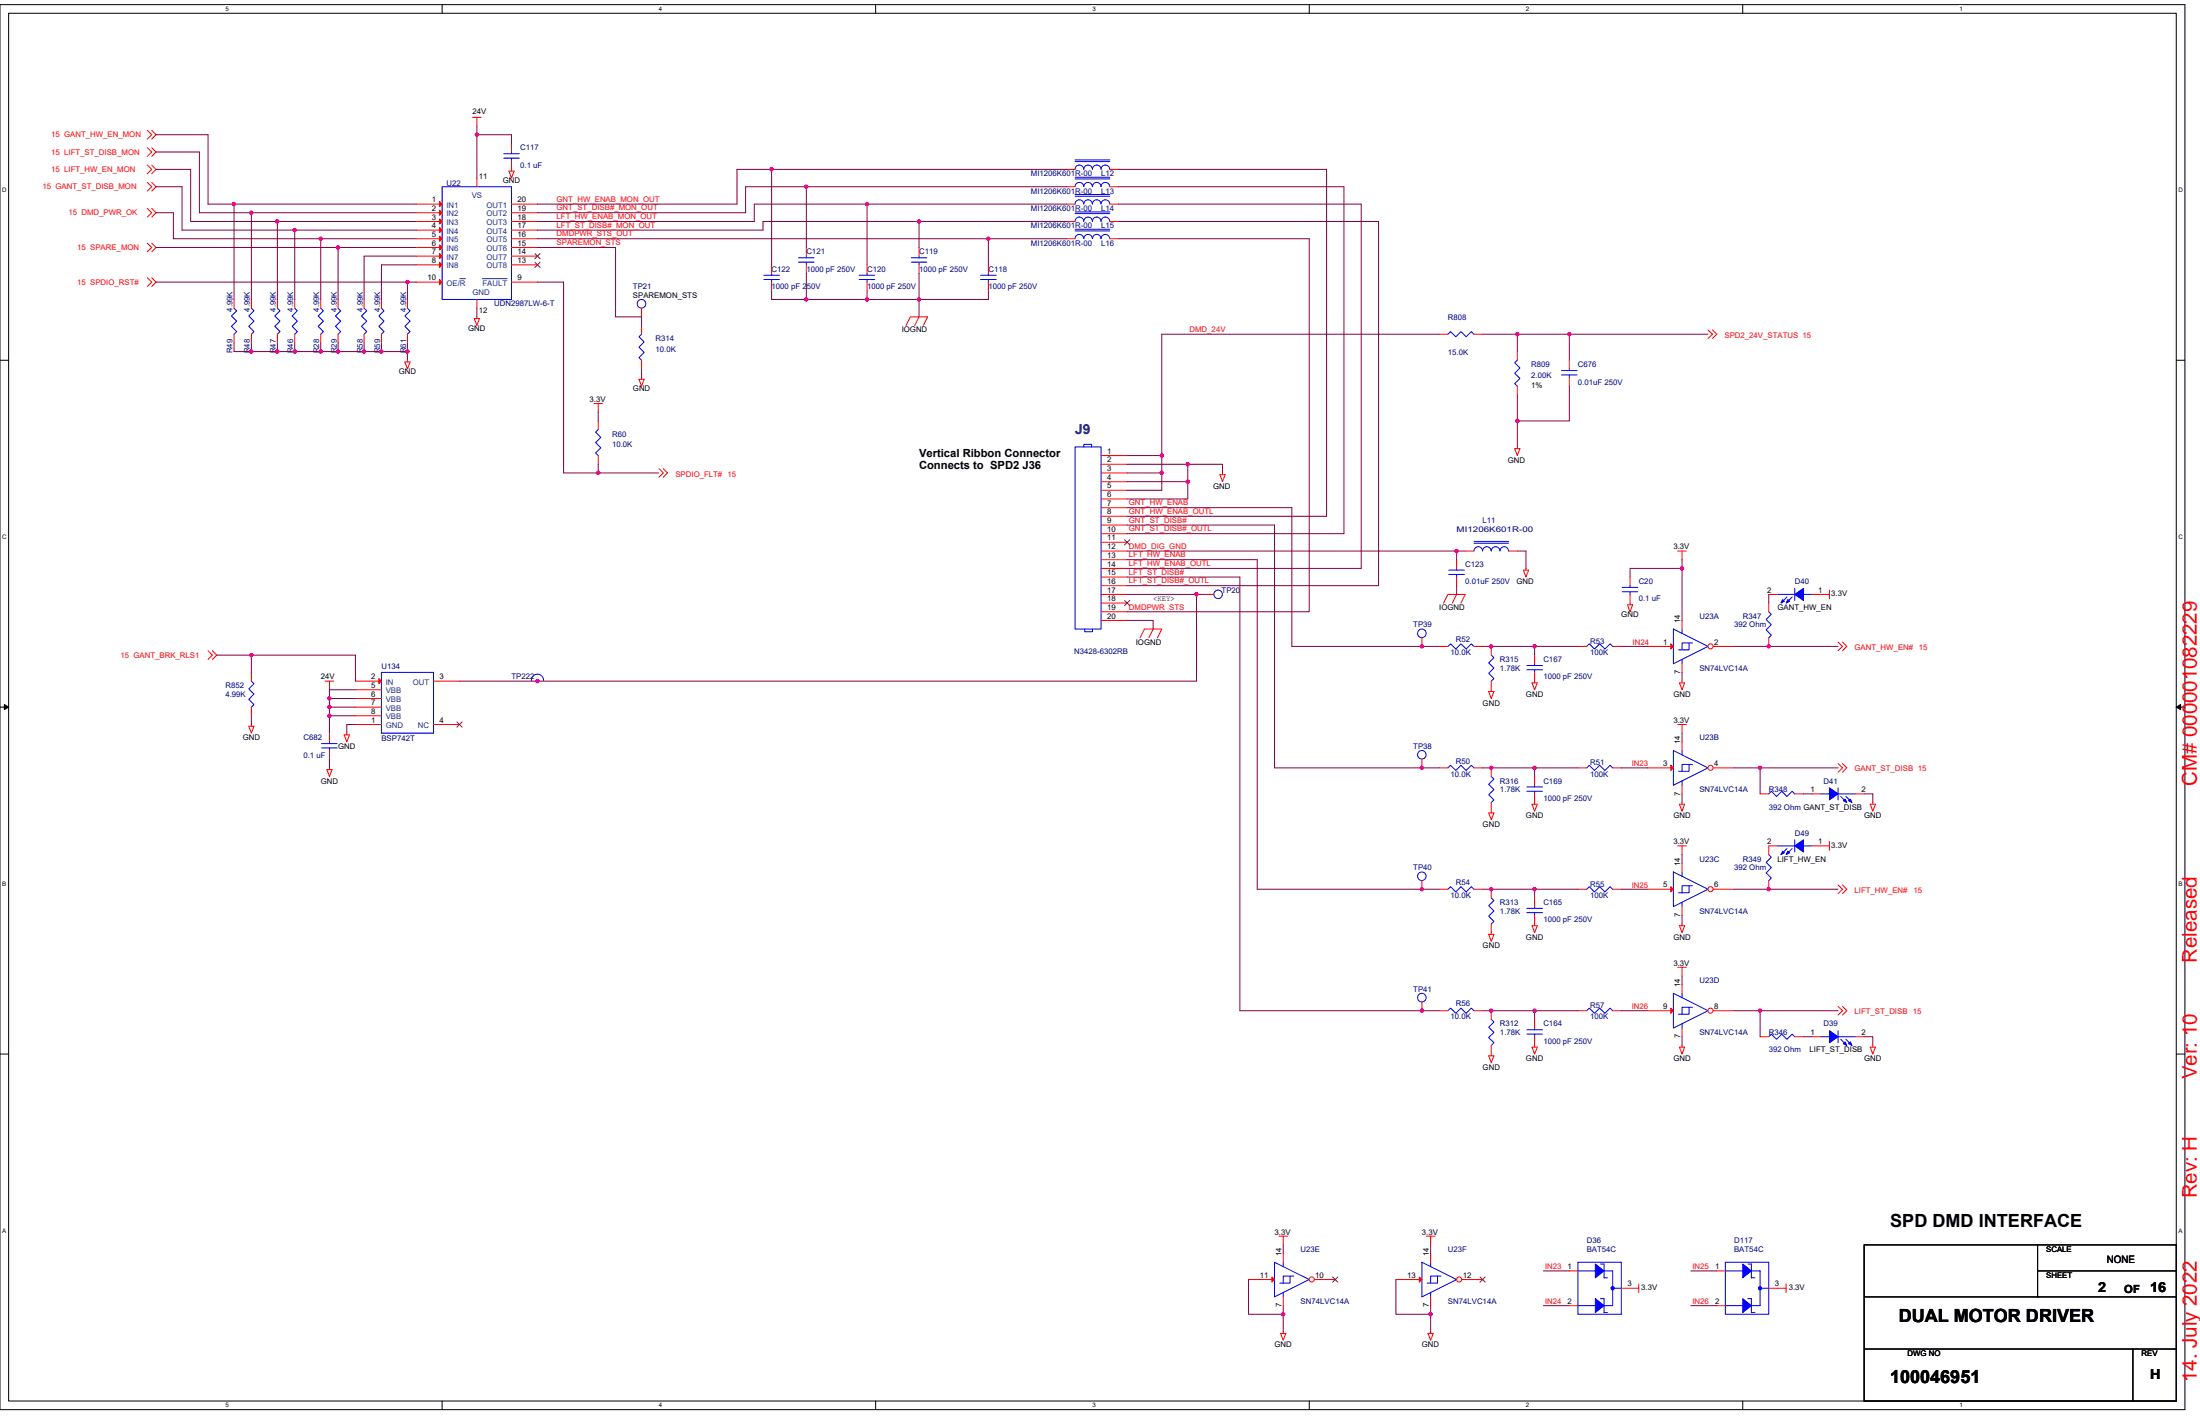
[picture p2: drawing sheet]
<svg xmlns="http://www.w3.org/2000/svg" width="432mm" height="279mm" viewBox="0 0 432 279" stroke-linecap="round" stroke-linejoin="round" font-family="sans-serif">
<path d="M0 .9h428.8v275.7h-428.8zM1.7 2.6h425.4v272.3h-425.4z" fill="none" stroke="#000" stroke-width=".2"/>
<g fill="#fff">
<path d="M44.2 1.1h.7v1.3h-.7z"/>
<path d="M44.2 275.1h.7v1.3h-.7z"/>
</g>
<path d="M86.8 .9v1.7M86.8 274.9v1.7" fill="none" stroke="#000" stroke-width=".2"/>
<g fill="#fff">
<path d="M129.3 1.1h.7v1.3h-.7z"/>
<path d="M129.3 275.1h.7v1.3h-.7z"/>
</g>
<path d="M171.9 .9v1.7M171.9 274.9v1.7" fill="none" stroke="#000" stroke-width=".2"/>
<g fill="#fff">
<path d="M214.4 1.1h.7v1.3h-.7z"/>
<path d="M214.4 275.1h.7v1.3h-.7z"/>
</g>
<path d="M257 .9v1.7M257 274.9v1.7" fill="none" stroke="#000" stroke-width=".2"/>
<g fill="#fff">
<path d="M299.5 1.1h.7v1.3h-.7z"/>
<path d="M299.5 275.1h.7v1.3h-.7z"/>
</g>
<path d="M342.1 .9v1.7M342.1 274.9v1.7" fill="none" stroke="#000" stroke-width=".2"/>
<g fill="#fff">
<path d="M384.6 1.1h.7v1.3h-.7z"/>
<path d="M384.6 275.1h.7v1.3h-.7z"/>
<path d="M.4 36.6h.9v1.4h-.9z"/>
<path d="M427.6 36.6h.8v1.4h-.8z"/>
<path d="M.4 104.7h.9v1.3h-.9z"/>
<path d="M427.6 104.7h.8v1.3h-.8z"/>
</g>
<path d="M0 70.7h1.7M427.1 70.7h1.7" fill="none" stroke="#000" stroke-width=".2"/>
<g fill="#fff">
<path d="M.4 172.8h.8v1.3h-.8z"/>
<path d="M427.6 172.8h.7v1.3h-.7z"/>
</g>
<path d="M0 138.7h1.7M427.1 138.7h1.7" fill="none" stroke="#000" stroke-width=".2"/>
<path d="M.8 138.2l.9 .5-.9 .5zM427.1 138.7l.9-.5v1z" fill="#000" stroke="#000" stroke-width=".2"/>
<g fill="#fff">
<path d="M.4 240.9h.8v1.3h-.8z"/>
<path d="M427.6 240.9h.7v1.3h-.7z"/>
</g>
<path d="M0 206.8h1.7M427.1 206.8h1.7M365.9 254.5h61.2M365.9 244.3h61.2v30.6h-61.2zM399.9 244.3v10.2M399.9 249.4h27.2M365.9 264.7h61.2M418.6 264.7v10.2" fill="none" stroke="#000" stroke-width=".2"/>
<g fill="none" stroke="#f00" stroke-width=".2">
<path d="M28.9 25.6l.9 .8-.9 .9M28.9 29l.9 .8-.9 .9M28.9 32.4l.9 .8-.9 .9M28.9 35.8l.9 .8-.9 .9M29.8 25.6l.8 .8-.8 .9M29.8 29l.8 .8-.8 .9M29.8 32.4l.8 .8-.8 .9M29.8 35.8l.8 .8-.8 .9M92.7 23h1.7M93.6 23v1.7M99.9 33.6h1l-.5 1.3zM100.4 33.2v.4"/>
<path d="M28.9 40.9l.9 .8-.9 .9M28.9 47.7l.9 .9-.9 .8M28.9 54.5l.9 .9-.9 .8M29.8 40.9l.8 .8-.8 .9M29.8 47.7l.8 .9-.8 .8M29.8 54.5l.8 .9-.8 .8M151.4 52v1.7M151.4 55.4v1.7M79.5 71h1l-.5 1.4zM80 70.7v.3M93.1 62.5h1l-.5 1.4zM93.6 62.2v.3"/>
<path d="M116.6 79.2h1.7M117.4 79.2v1.7M125.4 74.4h1l-.5 1.4zM125.9 74.1v.3M177.8 63.9l.9-1.7h3.4l-.9 1.7M180.4 62.2l-.9 1.7M335.2 64.7l.9 .9-.9 .8M336.1 64.7l.9 .9-.9 .8M129.3 91.9l.9 .9-.9 .8M130.2 91.9l.8 .9-.8 .8M239.4 93.1h1.1l-.6 1.4zM239.9 92.8v.3"/>
<path d="M297.3 88h1l-.5 1.4zM297.8 87.7v.3M283.3 118.3l.9-1.7h3.4l-.9 1.7M285.9 116.6l-.8 1.7M299 111.9h1l-.5 1.3zM299.5 111.5v.4M319.4 118.7h1l-.5 1.3zM319.9 118.3v.4M329.3 108.1h1.7M330.1 108.1v1.7M357.4 116.6h1.7M359.1 115.8v1.7"/>
<path d="M40.8 127.7l.9 .8-.9 .9M41.7 127.7l.8 .8-.8 .9M63.8 133.6h1.7M64.7 133.6v1.7M223.8 125.1l.8-1.7h3.4l-.8 1.7M226.3 123.4l-.8 1.7M292.2 135.7h1l-.5 1.4zM292.7 135.3v.4M300.7 134h1l-.5 1.3zM301.2 133.6v.4M329.6 134h1l-.5 1.3zM330.1 133.6v.4"/>
<path d="M360.8 126l.8 .8-.8 .9M361.6 126l.9 .8-.9 .9M48.8 142.5h1l-.5 1.3zM49.3 142.2v.3M64.2 151h1l-.5 1.4zM64.7 150.7v.3M67.5 144.2h1.1l-.5 1.4zM68.1 143.8v.4M292.2 159.5h1l-.5 1.4zM292.7 159.2v.3M300.7 157.8h1l-.5 1.4zM301.2 157.5v.3"/>
<path d="M329.3 142.2h1.7M329.6 157.8h1l-.5 1.4zM330.1 142.2v1.6M330.1 157.5v.3M360.8 149.8l.8 .9-.8 .8M361.6 149.8l.9 .9-.9 .8M367.1 157.8h1l-.5 1.4zM367.6 157.5v.3M323.3 174.5h5.1M329.3 166h1.7M330.1 166v1.7M357.4 166h1.7"/>
<path d="M359.1 165.1v1.7M360.8 173.6l.8 .9-.8 .8M361.6 173.6l.9 .9-.9 .8M292.2 183.3h1l-.5 1.4zM292.7 183v.3M300.7 181.6h1l-.5 1.4zM301.2 181.3v.3M329.3 189.8h1.7M329.6 181.6h1l-.5 1.4zM330.1 189.8v1.7M330.1 181.3v.3M360.8 197.5l.8 .8-.8 .9"/>
<path d="M361.6 197.5l.9 .8-.9 .9M292.2 207.2h1l-.5 1.3zM292.7 206.8v.4M300.7 205.5h1l-.5 1.3zM301.2 205.1v.4M329.6 205.5h1l-.5 1.3zM330.1 205.1v.4M367.1 205.5h1l-.5 1.3zM367.6 205.1v.4M251 242.5h1.7M251.9 242.5v1.8M279.9 242.5h1.7"/>
<path d="M280.8 242.5v1.8M319.9 252.8h1.7M321.6 251.9v1.7M348.9 252.8h1.7M350.6 251.9v1.7M251.4 261.6h1l-.5 1.4zM251.9 261.3v.3M280.3 261.6h1l-.5 1.4zM280.8 261.3v.3"/>
</g>
<path d="M149.9 54.8h3.1M149.9 54h3.1M151.4 53.7v.3M151.4 54.8v.6M328.4 171.1l6.8 3.4-6.8 3.4zM330.1 171.1v.8M330.1 177v.9M331.5 173.8v1.4h-2M332.2 173.8h-2.1v1.4" fill="none" stroke="#00f" stroke-width=".2"/>
<path d="M327.9 174l.5 .5-.5 .5z" fill="#f00" stroke="#f00" stroke-width=".2"/>
<circle cx="335.7" cy="174.5" r=".5" fill="#fff" stroke="#f00" stroke-width=".2"/>
<g fill="none" stroke="#f00" stroke-width=".2">
<path d="M180.4 48.6v1.6M180.4 52v1.7M125.9 70.7v1.7M125.9 63.9v1.7M125.9 60.5v1.7M308 70.7v1.7M308 74.1v1.7M117.4 89.4v1.7M117.4 82.6v1.7M347.2 116.6h1.7M355.7 116.6h1.7M69.8 133.6h5.1"/>
<path d="M69.8 135.3h5.1M69.8 137.1h5.1M69.8 138.7h5.1M85.1 133.6h5.1M69.8 142.2h5.1M69.8 140.4h5.1M85.1 142.2h5.1M323.3 150.7h5.1M282.5 174.5h1.7M289.3 174.5h1.7M301.2 176.2v1.7M301.2 179.6v1.7"/>
<path d="M330.1 177.9v1.7M330.1 169.4v1.7M336.3 174.5h4.1"/>
</g>
<g fill="none" stroke="#00f" stroke-width=".2">
<path d="M178.9 51.4h3M178.9 50.6h3M180.4 50.2v.4M180.4 51.4v.6M125.9 65.6l-.5 .5 1 1-1 1 1 1.1-1 1 .5 .5M306.5 73.6h3M306.5 72.7h3M308 72.4v.3M308 73.6v.5M117.4 84.3l-.5 .5 1 1-1 1 1 1.1-1 1 .5 .5M348.9 116.6h3.4M350.7 117.1l-1 1.1"/>
<path d="M351.7 117.1l-1 1.1M352.3 115.4v2.4M354 116.6h1.7M74.9 131.9h10.2v11.9h-10.2zM328.4 147.3l6.8 3.4-6.8 3.4zM330.1 147.3v.8M330.1 153.2v.9M331.5 150v1.3h-2M332.2 150h-2.1v1.3M284.2 174.5l.5-.5 1 1 1-1 1.1 1 1-1 .5 .5M299.7 179.1h3M299.7 178.2h3"/>
<path d="M301.2 177.9v.3M301.2 179.1v.5"/>
<circle cx="125.9" cy="59.6" r=".84"/>
</g>
<g fill="#00f" stroke="#00f" stroke-width=".2">
<path d="M352.3 116.6l1.7-1.2v2.4z"/>
<path d="M349.9 117.6l.3 .4-.7 .3z"/>
<path d="M350.9 117.6l.3 .4-.6 .3z"/>
</g>
<g fill="#f00" stroke="#f00" stroke-width=".2">
<path d="M74.4 133.1l.5 .5-.5 .6z"/>
<path d="M327.9 150.2l.5 .5-.5 .5z"/>
</g>
<path d="M89.7 141.6l1 1.1M90.7 141.6l-1 1.1" fill="none" stroke="#804000" stroke-width=".2"/>
<circle cx="335.7" cy="150.7" r=".5" fill="#fff" stroke="#f00" stroke-width=".2"/>
<g fill="none" stroke="#f00" stroke-width=".2">
<path d="M93.6 34.9v1.7M100.4 28.1v1.7M100.4 31.5v1.7M209.3 33.2h1.7M209.3 36.6h1.7M217.8 33.2h1.7M217.8 36.6h1.7M49.3 58.8v1.7M54.4 58.8v1.7M57.8 58.8v1.7M62.9 58.8v1.7M66.4 58.8v1.7"/>
<path d="M71.5 58.8v1.7M74.9 58.8v1.7M80 58.8v1.7M81.7 40h5.1M81.7 41.7h5.1M81.7 43.5h5.1M81.7 45.1h5.1M81.7 46.8h5.1M81.7 48.6h5.1M81.7 50.2h5.1M81.7 52h5.1M81.7 55.4h5.1"/>
<path d="M93.6 58.8v1.7M100.4 40h5.1M100.4 41.7h5.1M100.4 43.5h5.1M100.4 45.1h5.1M100.4 46.8h5.1M100.4 48.6h5.1M100.4 50.2h5.1M100.4 52h5.1M100.4 55.4h5.1M209.3 46.8h1.7M217.8 46.8h1.7"/>
<path d="M49.3 65.6v1.7M54.4 65.6v1.7M57.8 65.6v1.7M62.9 65.6v1.7M66.4 65.6v1.7M71.5 65.6v1.7M74.9 65.6v1.7M80 65.6v1.7M297.8 75.8v1.7M297.8 69v1.7M216.1 89.4h5.1M216.1 91.1h5.1"/>
<path d="M216.1 92.8h5.1M216.1 94.5h5.1M216.1 96.2h5.1M216.1 97.9h5.1M216.1 99.6h5.1M216.1 101.3h5.1M216.1 103h5.1M216.1 104.7h5.1M216.1 106.4h5.1M216.1 108.1h5.1M216.1 109.8h5.1M216.1 111.5h5.1"/>
<path d="M216.1 113.2h5.1M216.1 114.9h5.1M216.1 116.6h5.1M216.1 118.3h5.1M236.5 116.6h1.8M285.9 109.8v1.7M285.9 113.2v1.7M319.9 113.2v1.7M319.9 116.6v1.7M216.1 120h5.1M216.1 121.7h5.1M279.1 125.1v1.7"/>
<path d="M292.7 126.8v1.7M292.7 133.6v1.7M301.2 152.4v1.7M301.2 155.8v1.7M330.1 154.1v1.7M330.1 145.6v1.7M336.3 150.7h4.1M355.7 155.8h1.7M364.2 155.8h1.7M347.2 166h1.7M355.7 166h1.7M279.1 196.6v1.7"/>
<path d="M309.7 198.3h1.7M316.5 198.3h1.7M355.7 203.4h1.7M364.2 203.4h1.7M245 251.1h5.1"/>
</g>
<g fill="none" stroke="#00f" stroke-width=".2">
<path d="M86.8 36.6h13.6v22.2h-13.6zM98.9 31h3M98.9 30.2h3M100.4 29.8v.4M100.4 31v.5M211 36.6a.85 .85 0 0 1 .9-.8 .85 .85 0 0 1 .8 .8 .85 .85 0 0 1 .9-.8 .85 .85 0 0 1 .8 .8M211 31.7h6.8M211 35.1h6.8M211 31.4h6.8M211 34.8h6.8M214.4 33.2a.85 .85 0 0 0-.8-.8 .85 .85 0 0 0-.9 .8 .85 .85 0 0 0-.8-.8 .85 .85 0 0 0-.9 .8M214.4 36.6a.84 .84 0 0 1 .9-.8 .84 .84 0 0 1 .8 .8 .86 .86 0 0 1 .8-.8 .86 .86 0 0 1 .9 .8"/>
<path d="M217.8 33.2a.86 .86 0 0 0-.9-.8 .86 .86 0 0 0-.8 .8 .84 .84 0 0 0-.8-.8 .84 .84 0 0 0-.9 .8M211 45.3h6.8M211 45h6.8M214.4 46.8a.85 .85 0 0 0-.8-.8 .85 .85 0 0 0-.9 .8 .85 .85 0 0 0-.8-.8 .85 .85 0 0 0-.9 .8M217.8 46.8a.86 .86 0 0 0-.9-.8 .86 .86 0 0 0-.8 .8 .84 .84 0 0 0-.8-.8 .84 .84 0 0 0-.9 .8M49.3 60.5l.5 .5-1 1 1 1-1 1 1 1.1-.5 .5M54.4 60.5l.6 .5-1.1 1 1.1 1-1.1 1 1.1 1.1-.6 .5M57.8 60.5l.6 .5-1.1 1 1.1 1-1.1 1 1.1 1.1-.6 .5M62.9 60.5l.6 .5-1.1 1 1.1 1-1.1 1 1.1 1.1-.6 .5M66.4 60.5l.5 .5-1.1 1 1.1 1-1.1 1 1.1 1.1-.5 .5M71.5 60.5l.5 .5-1 1 1 1-1 1 1 1.1-.5 .5M74.9 60.5l.5 .5-1 1 1 1-1 1 1 1.1-.5 .5"/>
<path d="M80 60.5l.5 .5-1 1 1 1-1 1 1 1.1-.5 .5M297.8 70.7l-.5 .5 1 1-1 1 1 1.1-1 1 .5 .5M211 87.7h5.1v35.7h-5.1zM212.7 87.7v-.5h1.5v.5M284.4 112.7h3M284.4 111.9h3M285.9 111.5v.4M285.9 112.7v.5M318.4 116.1h3.1M318.4 115.3h3.1M319.9 114.9v.4M319.9 116.1v.5"/>
<path d="M212.9 123.4v.6h1.5v-.6M292.7 128.5l.5 .6-1 1 1 1-1 1 1 1-.5 .5M299.7 155.3h3M299.7 154.4h3M301.2 154.1v.3M301.2 155.3v.5M357.4 155.8h1.7M360.8 154.6v2.4M360.8 155.8h3.4M361.3 156.3l1 1M362.3 156.3l1 1M348.9 166h3.4"/>
<path d="M350.7 166.5l-1 1M351.7 166.5l-1 1M352.3 164.8v2.4M354 166h1.7M311.4 198.3l.5-.5 1 1 1.1-1 1 1 1-1 .5 .5M357.4 203.4h1.7M360.8 202.2v2.4M360.8 203.4h3.4M361.3 203.9l1 1.1M362.3 203.9l1 1.1M250.1 247.7l6.9 3.4-6.9 3.4zM251.9 247.7v.8"/>
<path d="M251.9 253.6v.9M253.2 250.4v1.4h-2M253.9 250.4h-2v1.4"/>
<circle cx="239.1" cy="116.6" r=".84"/>
<circle cx="279.1" cy="124.3" r=".84"/>
<circle cx="279.1" cy="195.7" r=".84"/>
</g>
<g fill="#f00" stroke="#f00" stroke-width=".2">
<path d="M86.3 39.5l.5 .5-.5 .6z"/>
<path d="M86.3 41.2l.5 .5-.5 .5z"/>
<path d="M86.3 42.9l.5 .6-.5 .5z"/>
<path d="M86.3 44.6l.5 .5-.5 .6z"/>
<path d="M86.3 46.3l.5 .5-.5 .5z"/>
<path d="M86.3 48l.5 .6-.5 .5z"/>
<path d="M86.3 49.7l.5 .5-.5 .6z"/>
<path d="M86.3 51.5l.5 .5-.5 .5z"/>
<path d="M86.3 54.8l.5 .6-.5 .5z"/>
<path d="M249.6 250.5l.5 .6-.5 .5z"/>
</g>
<path d="M105 49.7l1 1.1M105 51.5l1 1M106 49.7l-1 1.1M106 51.5l-1 1M220.7 105.9l1.1 1M220.7 117.8l1.1 1.1M221.7 105.9l-1 1M221.7 117.8l-1 1.1" fill="none" stroke="#804000" stroke-width=".2"/>
<path d="M90.3 54.7h1.1M94.7 54.7h4.8" fill="none" stroke="#004080" stroke-width=".2"/>
<g fill="#00f" stroke="#00f" stroke-width=".2">
<path d="M359.1 154.6l1.7 1.2-1.7 1.2z"/>
<path d="M363.2 156.8l.3 .7-.7-.4z"/>
<path d="M362.1 156.8l.4 .7-.7-.4z"/>
<path d="M352.3 166l1.7-1.2v2.4z"/>
<path d="M349.9 167l.3 .3-.7 .4z"/>
<path d="M350.9 167l.3 .3-.6 .4z"/>
<path d="M359.1 202.2l1.7 1.2-1.7 1.2z"/>
<path d="M363.2 204.4l.3 .7-.7-.3z"/>
<path d="M362.1 204.4l.4 .7-.7-.3z"/>
</g>
<circle cx="257.5" cy="251" r=".5" fill="#fff" stroke="#f00" stroke-width=".2"/>
<path d="M170.2 52v1.7M170.2 55.4v1.7M64.7 143.8v1.8M64.7 147.3v1.6M282.5 150.7h1.7M289.3 150.7h1.7M251.9 254.5v1.7M251.9 246v1.7M258 251.1h4.1M274 251.1h5.1" fill="none" stroke="#f00" stroke-width=".2"/>
<path d="M261.6 250.5l1 1.1M262.6 250.5l-1.1 1.1" fill="none" stroke="#804000" stroke-width=".2"/>
<g fill="none" stroke="#00f" stroke-width=".2">
<path d="M168.6 54.8h3.1M168.6 54h3.1M170.2 53.7v.3M170.2 54.8v.6M63.1 146.7h3.1M63.1 145.9h3.1M64.7 145.6v.3M64.7 146.7v.6M284.2 150.7l.5-.5 1 1 1-1 1.1 1 1-1 .5 .5M279.1 247.7l6.8 3.4-6.8 3.4zM280.8 247.7v.8M280.8 253.6v.9"/>
<path d="M282.2 250.4v1.4h-2.1M282.8 250.4h-2v1.4"/>
</g>
<path d="M278.6 250.5l.5 .6-.5 .5z" fill="#f00" stroke="#f00" stroke-width=".2"/>
<circle cx="286.4" cy="251" r=".5" fill="#fff" stroke="#f00" stroke-width=".2"/>
<path d="M309.7 126.8h1.7M316.5 126.8h1.7M323.3 126.8h5.1M279.1 172.8v1.7M280.8 254.5v1.7M280.8 246v1.7M286.9 251.1h4.1" fill="none" stroke="#f00" stroke-width=".2"/>
<path d="M290.5 250.5l1 1.1M291.5 250.5l-1 1.1" fill="none" stroke="#804000" stroke-width=".2"/>
<g fill="none" stroke="#00f" stroke-width=".2">
<path d="M311.4 126.8l.5-.5 1 1 1.1-1 1 1 1-1 .5 .5M328.4 123.4l6.8 3.4-6.8 3.4zM330.1 123.4v.9M330.1 129.4v.8M331.5 126.2v1.3h-2M332.2 126.2h-2.1v1.3"/>
<circle cx="279.1" cy="171.9" r=".84"/>
</g>
<path d="M327.9 126.3l.5 .5-.5 .5z" fill="#f00" stroke="#f00" stroke-width=".2"/>
<circle cx="335.7" cy="126.8" r=".5" fill="#fff" stroke="#f00" stroke-width=".2"/>
<g fill="none" stroke="#f00" stroke-width=".2">
<path d="M209.3 43.5h1.7M217.8 43.5h1.7M287.6 108.1h1.7M296.1 108.1h1.7M105.5 133.6h.1M301.2 128.5v1.7M301.2 131.9v1.7M330.1 130.2v1.7M330.1 121.7v1.7M336.3 126.8h4.1M345.5 155.8h1.7M352.3 155.8h1.7"/>
<path d="M292.7 174.5v1.7M309.7 174.5h1.7M316.5 174.5h1.7M347.2 166v1.7M347.2 172.8v1.7M282.5 198.3h1.7M289.3 198.3h1.7M292.7 198.3v1.7M292.7 181.3v1.7M323.3 198.3h5.1M292.7 205.1v1.7M301.2 200v1.7"/>
<path d="M301.2 203.4v1.7M345.5 203.4h1.7M352.3 203.4h1.7M337 249.4h1.6M337 256.2h1.6M347.2 252.8h1.7"/>
</g>
<g fill="none" stroke="#00f" stroke-width=".2">
<path d="M211 43.4a.85 .85 0 0 1 .9-.8 .85 .85 0 0 1 .8 .8 .85 .85 0 0 1 .9-.8 .85 .85 0 0 1 .8 .8M211 41.9h6.8M211 41.6h6.8M214.4 43.4a.84 .84 0 0 1 .9-.8 .84 .84 0 0 1 .8 .8 .86 .86 0 0 1 .8-.8 .86 .86 0 0 1 .9 .8M289.3 108.1a.84 .84 0 0 1 .8-.8 .84 .84 0 0 1 .9 .8M289.3 106.6h6.8M289.3 106.2h6.8M291 108.1a.84 .84 0 0 1 .8-.8 .84 .84 0 0 1 .9 .8 .86 .86 0 0 1 .8-.8 .86 .86 0 0 1 .9 .8 .85 .85 0 0 1 .8-.8 .85 .85 0 0 1 .9 .8M104.3 133.5a1.19 1.19 0 0 1 1.2-1.2 1.19 1.19 0 0 1 1.2 1.2M299.7 131.4h3M299.7 130.6h3M301.2 130.2v.4"/>
<path d="M301.2 131.4v.5M347.2 155.8l.5-.5 1 1 1-1 1 1 1-1 .6 .5M292.7 176.2l.5 .5-1 1 1 1-1 1.1 1 1-.5 .5M311.4 174.5l.5-.5 1 1 1.1-1 1 1 1-1 .5 .5M347.2 167.7l.5 .5-1.1 1 1.1 1-1.1 1.1 1.1 1-.5 .5M284.2 198.3l.5-.5 1 1 1-1 1.1 1 1-1 .5 .5M328.4 194.9l6.8 3.4-6.8 3.4zM330.1 194.9v.8M331.5 197.6v1.4h-2M332.2 197.6h-2.1v1.4M292.7 200l.5 .5-1 1 1 1.1-1 1 1 1-.5 .5M299.7 202.9h3"/>
<path d="M299.7 202.1h3M301.2 201.7v.4M301.2 202.9v.5M330.1 200.9v.8M347.2 203.4l.5-.5 1 1 1-1 1 1 1-1 .6 .5M338.6 256.2h3.5M338.6 249.4h3.5M338.6 247.7h8.6v10.2h-8.6zM343.1 248h.6v2.7h.7M343.1 254.8h.6v2.7h.7M343.7 249.4h1.8v6.8h-1.8M345.5 252.8h1.7"/>
</g>
<g fill="#00f" stroke="#00f" stroke-width=".2">
<path d="M342.1 248l1.6 1.4-1.6 1.3z"/>
<path d="M342.1 254.8l1.6 1.4-1.6 1.3z"/>
<circle cx="345.4" cy="252.8" r=".33"/>
</g>
<path d="M327.9 197.8l.5 .5-.5 .5z" fill="#f00" stroke="#f00" stroke-width=".2"/>
<circle cx="335.7" cy="198.3" r=".5" fill="#fff" stroke="#f00" stroke-width=".2"/>
<g fill="none" stroke="#f00" stroke-width=".2">
<path d="M45.9 58.8v1.7M158.3 48.6v1.6M158.3 52v1.7M194 52v1.7M194 55.4v1.7M209.3 40h1.7M217.8 40h1.7M45.9 65.6v1.7M282.5 65.6h1.7M289.3 65.6h1.7M347.2 118.3v1.7M49.3 138.7v1.7"/>
<path d="M49.3 131.9v1.7M282.5 126.8h1.7M289.3 126.8h1.7M347.2 125.1v1.7M279.1 148.9v1.8M292.7 150.7v1.7M292.7 157.5v1.7M309.7 150.7h1.7M316.5 150.7h1.7M330.1 193.2v1.7M336.3 198.3h4.1M330.1 201.7v1.7"/>
<path d="M308 249.4h1.7M308 256.2h1.7M318.2 252.8h1.7"/>
</g>
<g fill="none" stroke="#00f" stroke-width=".2">
<path d="M211 38.5h6.8M211 38.2h6.8M156.7 51.4h3.1M156.7 50.6h3.1M158.3 50.2v.4M158.3 51.4v.6M192.5 54.8h3M192.5 54h3M194 53.7v.3M194 54.8v.6M214.4 40a.85 .85 0 0 0-.8-.8 .85 .85 0 0 0-.9 .8 .85 .85 0 0 0-.8-.8 .85 .85 0 0 0-.9 .8M217.8 40a.86 .86 0 0 0-.9-.8 .86 .86 0 0 0-.8 .8 .84 .84 0 0 0-.8-.8 .84 .84 0 0 0-.9 .8"/>
<path d="M45.9 60.5l.6 .5-1.1 1 1.1 1-1.1 1 1.1 1.1-.6 .5M284.2 65.6l.5-.5 1 1 1-1 1.1 1 1-1 .5 .5M49.3 133.6l.5 .6-1 1 1 1-1 1 1 1-.5 .5M284.2 126.8l.5-.5 1 1 1-1 1.1 1 1-1 .5 .5M347.2 120l.5 .5-1.1 1.1 1.1 1-1.1 1 1.1 1-.5 .5M292.7 152.4l.5 .5-1 1 1 1-1 1 1 1.1-.5 .5M311.4 150.7l.5-.5 1 1 1.1-1 1 1 1-1 .5 .5M309.7 247.7h8.5v10.2h-8.5zM309.7 256.2h3.4M309.7 249.4h3.4M314.1 248h.7v2.7h.7M314.1 254.8h.7v2.7h.7"/>
<path d="M314.8 249.4h1.7v6.8h-1.7M316.5 252.8h1.7"/>
<circle cx="279.1" cy="148.1" r=".84"/>
</g>
<g fill="#00f" stroke="#00f" stroke-width=".2">
<path d="M313.1 248l1.7 1.4-1.7 1.3z"/>
<path d="M313.1 254.8l1.7 1.4-1.7 1.3z"/>
<circle cx="316.5" cy="252.8" r=".33"/>
</g>
<g fill="none" stroke="#800040" stroke-width=".2">
<path d="M30.6 26.4h10.2v13.6h5.1v18.8M30.6 36.6h5.1v8.5h22.1v13.7M30.6 29.8h8.5v11.9h10.2v17.1M30.6 33.2h6.8v10.3h17v15.3M93.6 26.4h6.8v1.7M93.6 26.4v8.5M93.6 24.7v1.7M151.4 33.2h-6.7v6.8h-39.2M151.4 33.2v18.8M151.4 33.2h57.9M158.3 36.6h-12v5.1h-40.8M158.3 36.6v12"/>
<path d="M158.3 36.6h51M219.5 36.6h44.3v68.1h-42.6M219.5 33.2h40.9v68.1h-39.2M30.6 55.4h49.4M30.6 41.7h3.4v5.1h28.9v12M30.6 48.6h35.8v10.2M45.9 40h35.8M49.3 41.7h32.4M54.4 43.5h27.3M57.8 45.1h23.9M62.9 46.8h18.8M66.4 48.6h15.3"/>
<path d="M80 55.4v3.4M80 55.4h1.7M81.7 50.2h-10.2v8.6M81.7 52h-6.8v6.8M105.5 55.4h5.1v37.4h6.8M105.5 48.6h15.3v13.6h5.1v1.7M105.5 46.8h88.5M151.4 57.1v1.7h6.9M158.3 58.8h11.9M158.3 53.7v5.1M170.2 40h-22.2v3.5h-42.5M170.2 57.1v1.7"/>
<path d="M170.2 40v12M170.2 58.8h10.2M170.2 40h39.1M180.4 43.5h-30.6v1.6h-44.3M180.4 53.7v5.1M180.4 58.8v3.4M180.4 43.5v5.1M180.4 43.5h28.9M194 57.1v1.7h-13.6M194 46.8v5.2M194 46.8h15.3M219.5 43.5h51.1v71.4h-49.4"/>
<path d="M219.5 40h47.7v71.5h-46M219.5 46.8h37.5v73.2h-35.8M45.9 67.3v1.7h3.4M49.3 67.3v1.7M49.3 69h5.1M54.4 69h3.4M54.4 67.3v1.7M57.8 67.3v1.7M57.8 69h5.1M62.9 67.3v1.7M62.9 69h3.5M66.4 67.3v1.7"/>
<path d="M66.4 69h5.1M71.5 67.3v1.7M71.5 69h3.4M74.9 67.3v1.7M80 69v1.7M80 67.3v1.7h-5.1M93.6 60.5v1.7M125.9 72.4v1.7M282.5 65.6h-54.5v23.8M291 65.6h6.8M297.8 65.6h10.2v5.1M297.8 65.6v3.4"/>
<path d="M308 75.8v6.8h-10.2v-5.1M308 65.6h27.2M117.4 92.8h11.9M117.4 80.9v1.7M117.4 91.1v1.7M221.2 99.6h32.4v27.2h28.9M221.2 92.8h6.8M221.2 89.4h6.8M221.2 94.5h11.9M221.2 91.1h11.9M228 89.4v3.4M228 92.8v3.4h-6.8"/>
<path d="M233.1 91.1h6.8v1.7M233.1 91.1v3.4M233.1 94.5v3.4h-11.9M297.8 82.6v5.1M221.2 108.1h64.7M221.2 109.8h25.6v64.7h35.7M221.2 113.2h22.2v85.1h39.1M221.2 116.6h13.6M221.2 103h28.9v47.7h32.4M234.8 116.6h1.7M234.8 116.6v17h-144.6M285.9 108.1h1.7"/>
<path d="M285.9 108.1v1.7M285.9 114.9v1.7M297.8 108.1h1.7v3.4M330.1 111.5v10.2M330.1 109.8v1.7M330.1 111.5h-10.2v1.7M347.2 116.6v1.7M42.5 128.5h6.8M49.3 131.9v-3.4h20.5v5.1M64.7 138.7h5.1M64.7 137.1h5.1M64.7 138.7v5.1"/>
<path d="M64.7 137.1v1.6M69.8 135.3h-5.1v1.8M221.2 121.7h5.1v1.7M291 126.8h10.2M301.2 126.8h8.5M301.2 126.8v1.7M318.2 126.8h5.1M330.1 131.9v1.7M340.4 126.8h20.4M49.3 140.4v1.8M64.7 140.4h5.1M64.7 148.9v1.8"/>
<path d="M69.8 142.2h-1.7v1.6M291 150.7h10.2M301.2 150.7h8.5M301.2 150.7v1.7M318.2 150.7h5.1M330.1 155.8v1.7M330.1 143.8v1.8M340.4 150.7h5.1v5.1M345.5 150.7h15.3M354 155.8h1.7M365.9 155.8h1.7v1.7M291 174.5h10.2"/>
<path d="M301.2 174.5h8.5M301.2 174.5v1.7M318.2 174.5h5.1M330.1 179.6v1.7M330.1 167.7v1.7M340.4 174.5h20.4M291 198.3h10.2M301.2 198.3h8.5M301.2 198.3v1.7M318.2 198.3h5.1M330.1 191.5v1.7M340.4 198.3h5.1v5.1"/>
<path d="M345.5 198.3h15.3M330.1 203.4v1.7M354 203.4h1.7M365.9 203.4h1.7v1.7M245 251.1v6.8h6.9v-1.7M251.9 257.9v3.4M251.9 244.3v1.7M274 251.1v6.8h6.8v-1.7M280.8 257.9v3.4M280.8 244.3v1.7M302.9 256.2h5.1M302.9 249.4h5.1"/>
<path d="M331.9 256.2h5.1M331.9 249.4h5.1"/>
</g>
<g fill="#f0f" stroke="#f0f" stroke-width=".2">
<circle cx="49.3" cy="41.7" r=".33"/>
<circle cx="285.9" cy="108.1" r=".33"/>
<circle cx="54.4" cy="43.4" r=".33"/>
<circle cx="93.6" cy="26.4" r=".33"/>
<circle cx="45.9" cy="40" r=".33"/>
<circle cx="170.2" cy="58.7" r=".33"/>
<circle cx="158.2" cy="58.7" r=".33"/>
<circle cx="180.4" cy="58.7" r=".33"/>
<circle cx="158.2" cy="36.6" r=".33"/>
<circle cx="194" cy="46.8" r=".33"/>
<circle cx="347.1" cy="126.8" r=".33"/>
<circle cx="301.2" cy="150.7" r=".33"/>
<circle cx="292.7" cy="150.7" r=".33"/>
<circle cx="301.2" cy="126.8" r=".33"/>
<circle cx="292.7" cy="126.8" r=".33"/>
<circle cx="345.4" cy="150.7" r=".33"/>
<circle cx="345.4" cy="198.3" r=".33"/>
<circle cx="301.2" cy="198.3" r=".33"/>
<circle cx="292.7" cy="198.3" r=".33"/>
<circle cx="347.1" cy="174.5" r=".33"/>
<circle cx="301.2" cy="174.5" r=".33"/>
<circle cx="292.7" cy="174.5" r=".33"/>
<circle cx="279.1" cy="126.8" r=".33"/>
<circle cx="279.1" cy="150.7" r=".33"/>
<circle cx="279.1" cy="174.5" r=".33"/>
<circle cx="180.4" cy="43.4" r=".33"/>
<circle cx="170.2" cy="40" r=".33"/>
<circle cx="151.4" cy="33.2" r=".33"/>
<circle cx="279.1" cy="198.3" r=".33"/>
<circle cx="80" cy="55.3" r=".33"/>
<circle cx="280.8" cy="257.9" r=".33"/>
<circle cx="251.8" cy="257.9" r=".33"/>
<circle cx="117.4" cy="92.8" r=".33"/>
<circle cx="308" cy="65.6" r=".33"/>
<circle cx="57.8" cy="69" r=".33"/>
<circle cx="54.4" cy="69" r=".33"/>
<circle cx="71.4" cy="69" r=".33"/>
<circle cx="57.8" cy="45.1" r=".33"/>
<circle cx="62.9" cy="46.8" r=".33"/>
<circle cx="66.3" cy="48.5" r=".33"/>
<circle cx="49.3" cy="69" r=".33"/>
<circle cx="62.9" cy="69" r=".33"/>
<circle cx="66.3" cy="69" r=".33"/>
<circle cx="74.9" cy="69" r=".33"/>
<circle cx="80" cy="69" r=".33"/>
<circle cx="228" cy="89.4" r=".33"/>
<circle cx="233.1" cy="91.1" r=".33"/>
<circle cx="330.1" cy="111.5" r=".33"/>
<circle cx="233.1" cy="94.5" r=".33"/>
<circle cx="228" cy="92.8" r=".33"/>
<circle cx="234.8" cy="116.6" r=".33"/>
<circle cx="297.8" cy="82.6" r=".33"/>
<circle cx="297.8" cy="65.6" r=".33"/>
<circle cx="105.5" cy="133.6" r=".33"/>
<circle cx="64.6" cy="140.4" r=".33"/>
<circle cx="64.6" cy="138.7" r=".33"/>
<circle cx="64.6" cy="137" r=".33"/>
<circle cx="49.3" cy="128.5" r=".33"/>
</g>
<g font-size="4" fill="#f00">
<text x="431.2" y="154.2" transform="rotate(-90 431.2 154.2)">CM# 000001082229</text>
<text x="431.2" y="188.9" transform="rotate(-90 431.2 188.9)">Released</text>
<text x="431.2" y="211.8" transform="rotate(-90 431.2 211.8)">Ver: 10</text>
<text x="431.2" y="235.1" transform="rotate(-90 431.2 235.1)">Rev: H</text>
<text x="431.2" y="271.2" transform="rotate(-90 431.2 271.2)">14. July 2022</text>
</g>
<g font-size="3.6">
<text x="371" y="240.7">SPD DMD INTERFACE</text>
<text x="372.7" y="259.5">DUAL MOTOR DRIVER</text>
<text x="371" y="271.4">100046951</text>
</g>
<text font-size="2.7" fill="#000080" x="211" y="85.1">J9</text>
<g font-size="2.7">
<text x="411.8" y="253.6">2</text>
<text x="422" y="253.6">16</text>
<text x="422" y="270.6">H</text>
</g>
<g font-size="2.2">
<text x="180.4" y="89.7">Vertical Ribbon Connector</text>
<text x="180.4" y="92">Connects to SPD2 J36</text>
<text x="416.9" y="253.8">OF</text>
</g>
<text font-size="2" x="413.5" y="247.8">NONE</text>
<g font-size="1.5">
<text x="92.7" y="22.4">24V</text>
<text x="94" y="35.1">11</text>
<text x="98.7" y="36">GND</text>
<text x="84.8" y="39.7">1</text>
<text x="84.8" y="41.4">2</text>
<text x="101.6" y="39.7">20</text>
<text x="101.6" y="41.4">19</text>
<text x="84.8" y="43.1">3</text>
<text x="84.8" y="44.8">4</text>
<text x="84.8" y="46.5">5</text>
<text x="101.6" y="43.1">18</text>
<text x="101.6" y="44.8">17</text>
<text x="101.6" y="46.5">16</text>
<text x="84.8" y="48.2">6</text>
<text x="84.8" y="49.9">7</text>
<text x="84.8" y="51.6">8</text>
<text x="101.6" y="48.2">15</text>
<text x="101.6" y="49.9">14</text>
<text x="101.6" y="51.6">13</text>
<text x="83.9" y="55">10</text>
<text x="101.6" y="55">9</text>
<text x="124.2" y="58.4">SPAREMON_STS</text>
<text x="91.9" y="64.9">GND</text>
<text x="94" y="61.3">12</text>
<text x="177" y="65.2">IOGND</text>
<text x="78.3" y="73.4">GND</text>
<text x="124.2" y="76.8">GND</text>
<text x="300.5" y="76.1">1%</text>
<text x="115.7" y="78.9">3.3V</text>
<text x="217.3" y="89">1</text>
<text x="217.3" y="90.7">2</text>
<text x="217.3" y="92.4">3</text>
<text x="217.3" y="94.1">4</text>
<text x="217.3" y="95.8">5</text>
<text x="238.1" y="95.9">GND</text>
<text x="295.9" y="90.8">GND</text>
<text x="217.3" y="97.5">6</text>
<text x="217.3" y="99.3">7</text>
<text x="217.3" y="100.9">8</text>
<text x="217.3" y="102.7">9</text>
<text x="217.3" y="104.4">10</text>
<text x="217.3" y="106">11</text>
<text x="217.3" y="107.8">12</text>
<text x="328.4" y="107.8">3.3V</text>
<text x="217.3" y="109.5">13</text>
<text x="217.3" y="111.2">14</text>
<text x="217.3" y="112.9">15</text>
<text x="217.3" y="114.6">16</text>
<text x="217.3" y="116.3">17</text>
<text x="217.3" y="118">18</text>
<text x="217.3" y="119.7">19</text>
<text x="226.3" y="117.8">&lt;KEY&gt;</text>
<text x="282.5" y="119.7">IOGND</text>
<text x="297.6" y="114.6">GND</text>
<text x="346.8" y="116.3">2</text>
<text x="348.9" y="119.7">GANT_HW_EN</text>
<text x="356.8" y="116.3">1</text>
<text x="359.4" y="117">3.3V</text>
<text x="217.3" y="121.4">20</text>
<text x="318.2" y="121.1">GND</text>
<text x="329.8" y="122.2" transform="rotate(-90 329.8 122.2)">14</text>
<text x="222.9" y="126.5">IOGND</text>
<text x="326.4" y="126.5">1</text>
<text x="336.4" y="126.5">2</text>
<text x="62.9" y="133.3">24V</text>
<text x="72.8" y="133.3">2</text>
<text x="72.8" y="135">5</text>
<text x="72.8" y="136.7">6</text>
<text x="86.3" y="133.3">3</text>
<text x="299.5" y="136.7">GND</text>
<text x="328.4" y="136.7">GND</text>
<text x="329.8" y="132.3" transform="rotate(-90 329.8 132.3)">7</text>
<text x="72.8" y="141.8">1</text>
<text x="72.8" y="138.4">7</text>
<text x="72.8" y="140.1">8</text>
<text x="86.3" y="141.8">4</text>
<text x="291" y="138.4">GND</text>
<text x="328.4" y="141.8">3.3V</text>
<text x="47.6" y="145.2">GND</text>
<text x="66.4" y="146.9">GND</text>
<text x="329.8" y="146.1" transform="rotate(-90 329.8 146.1)">14</text>
<text x="62.9" y="153.7">GND</text>
<text x="326.4" y="150.3">3</text>
<text x="336.4" y="150.3">4</text>
<text x="355.3" y="155.4">1</text>
<text x="365.4" y="155.4">2</text>
<text x="299.5" y="160.5">GND</text>
<text x="328.4" y="160.5">GND</text>
<text x="329.8" y="156.1" transform="rotate(-90 329.8 156.1)">7</text>
<text x="365.9" y="160.5">GND</text>
<text x="291" y="162.2">GND</text>
<text x="328.4" y="165.7">3.3V</text>
<text x="346.8" y="165.6">2</text>
<text x="356.8" y="165.6">1</text>
<text x="359.4" y="166.3">3.3V</text>
<text x="329.8" y="169.9" transform="rotate(-90 329.8 169.9)">14</text>
<text x="348.9" y="169.1">LIFT_HW_EN</text>
<text x="326.4" y="174.1">5</text>
<text x="329.8" y="179.9" transform="rotate(-90 329.8 179.9)">7</text>
<text x="336.4" y="174.1">6</text>
<text x="299.5" y="184.4">GND</text>
<text x="328.4" y="184.4">GND</text>
<text x="291" y="186.1">GND</text>
<text x="328.4" y="189.5">3.3V</text>
<text x="326.4" y="198">9</text>
<text x="329.8" y="193.7" transform="rotate(-90 329.8 193.7)">14</text>
<text x="336.4" y="198">8</text>
<text x="329.8" y="203.8" transform="rotate(-90 329.8 203.8)">7</text>
<text x="355.3" y="203.1">1</text>
<text x="365.4" y="203.1">2</text>
<text x="291" y="209.9">GND</text>
<text x="299.5" y="208.2">GND</text>
<text x="328.4" y="208.2">GND</text>
<text x="355.2" y="206.5">LIFT_ST_DISB</text>
<text x="365.9" y="208.2">GND</text>
<text x="250.1" y="242.2">3.3V</text>
<text x="279.1" y="242.2">3.3V</text>
<text x="401.6" y="245.6">SCALE</text>
<text x="247.3" y="250.7">11</text>
<text x="251.5" y="246.5" transform="rotate(-90 251.5 246.5)">14</text>
<text x="258.1" y="250.7">10</text>
<text x="276.2" y="250.7">13</text>
<text x="280.4" y="246.5" transform="rotate(-90 280.4 246.5)">14</text>
<text x="287.1" y="250.7">12</text>
<text x="307.7" y="249">1</text>
<text x="336.6" y="249">1</text>
<text x="401.6" y="250.7">SHEET</text>
<text x="251.5" y="256.5" transform="rotate(-90 251.5 256.5)">7</text>
<text x="280.4" y="256.5" transform="rotate(-90 280.4 256.5)">7</text>
<text x="307.7" y="255.8">2</text>
<text x="319.4" y="252.4">3</text>
<text x="322.1" y="253.1">3.3V</text>
<text x="336.6" y="255.8">2</text>
<text x="348.3" y="252.4">3</text>
<text x="351.1" y="253.1">3.3V</text>
<text x="250.1" y="264.4">GND</text>
<text x="279.1" y="264.4">GND</text>
<text x="374.4" y="266.1">DWG NO</text>
<text x="420.3" y="266.1">REV</text>
</g>
<g font-size="1.5" fill="#f00">
<text x="10" y="26.9">15 GANT_HW_EN_MON</text>
<text x="10" y="30.4">15 LIFT_ST_DISB_MON</text>
<text x="10" y="33.8">15 LIFT_HW_EN_MON</text>
<text x="8.3" y="37.2">15 GANT_ST_DISB_MON</text>
<text x="109.2" y="41.3">GNT_ST_DISB#_MON_OUT</text>
<text x="109.2" y="39.6">GNT_HW_ENAB_MON_OUT</text>
<text x="13.4" y="42.3">15 DMD_PWR_OK</text>
<text x="109.2" y="43">LFT_HW_ENAB_MON_OUT</text>
<text x="109.2" y="44.7">LFT_ST_DISB#_MON_OUT</text>
<text x="109.2" y="46.4">DMDPWR_STS_OUT</text>
<text x="15.1" y="49.1">15 SPARE_MON</text>
<text x="109.2" y="48.1">SPAREMON_STS</text>
<text x="15.1" y="55.9">15 SPDIO_RST#</text>
<text x="233.5" y="65.1">DMD_24V</text>
<text x="338.5" y="66.3">SPD2_24V_STATUS 15</text>
<text x="132.6" y="93.5">SPDIO_FLT# 15</text>
<text x="221.6" y="100.9">GNT_HW_ENAB_OUTL</text>
<text x="221.6" y="99.2">GNT_HW_ENAB</text>
<text x="221.6" y="104.3">GNT_ST_DISB#_OUTL</text>
<text x="221.6" y="107.7">DMD_DIG_GND</text>
<text x="221.6" y="102.6">GNT_ST_DISB#</text>
<text x="221.6" y="111.1">LFT_HW_ENAB_OUTL</text>
<text x="221.6" y="109.4">LFT_HW_ENAB</text>
<text x="221.6" y="112.8">LFT_ST_DISB#</text>
<text x="221.6" y="114.5">LFT_ST_DISB#_OUTL</text>
<text x="221.6" y="119.6">DMDPWR_STS</text>
<text x="23.6" y="129.1">15 GANT_BRK_RLS1</text>
<text x="320.4" y="126.5">IN24</text>
<text x="364" y="127.5">GANT_HW_EN#</text>
<text x="376.6" y="127.5">15</text>
<text x="320.3" y="150.3">IN23</text>
<text x="364" y="151.4">GANT_ST_DISB 15</text>
<text x="320.3" y="174.1">IN25</text>
<text x="364" y="175.2">LIFT_HW_EN#</text>
<text x="375.6" y="175.2">15</text>
<text x="320.3" y="198">IN26</text>
<text x="364" y="199">LIFT_ST_DISB 15</text>
<text x="303.3" y="249">IN23</text>
<text x="332.2" y="249">IN25</text>
<text x="303.3" y="255.8">IN24</text>
<text x="332.2" y="255.8">IN26</text>
</g>
<g font-size="1.5" fill="#000080">
<text x="102.1" y="29.5">C117</text>
<text x="102.1" y="32.9">0.1 uF</text>
<text x="202.3" y="34.6">MI1206K601R-00</text>
<text x="216.1" y="34.6">L12</text>
<text x="87.6" y="36.5">U22</text>
<text x="202.3" y="38">MI1206K601R-00</text>
<text x="202.3" y="41.4">MI1206K601R-00</text>
<text x="216.1" y="38">L13</text>
<text x="216.1" y="41.4">L14</text>
<text x="202.3" y="44.8">MI1206K601R-00</text>
<text x="216.1" y="44.8">L15</text>
<text x="151.4" y="53.3">C122</text>
<text x="158.3" y="49.9">C121</text>
<text x="158.3" y="53.3">1000 pF 250V</text>
<text x="170.2" y="53.3">C120</text>
<text x="180.4" y="49.9">C119</text>
<text x="180.4" y="53.3">1000 pF 250V</text>
<text x="194" y="53.3">C118</text>
<text x="202.3" y="48.2">MI1206K601R-00</text>
<text x="216.1" y="48.2">L16</text>
<text x="124.2" y="56.7">TP21</text>
<text x="151.4" y="56.7">1000 pF 250V</text>
<text x="170.2" y="56.7">1000 pF 250V</text>
<text x="194" y="56.7">1000 pF 250V</text>
<text x="45.7" y="61.1" transform="rotate(-90 45.7 61.1)">4.99K</text>
<text x="49.1" y="61.1" transform="rotate(-90 49.1 61.1)">4.99K</text>
<text x="54.2" y="61.1" transform="rotate(-90 54.2 61.1)">4.99K</text>
<text x="57.6" y="61.1" transform="rotate(-90 57.6 61.1)">4.99K</text>
<text x="62.7" y="61.1" transform="rotate(-90 62.7 61.1)">4.99K</text>
<text x="66.1" y="61.1" transform="rotate(-90 66.1 61.1)">4.99K</text>
<text x="71.2" y="61.1" transform="rotate(-90 71.2 61.1)">4.99K</text>
<text x="74.6" y="61.1" transform="rotate(-90 74.6 61.1)">4.99K</text>
<text x="79.7" y="61.1" transform="rotate(-90 79.7 61.1)">4.99K</text>
<text x="97" y="60.1">UDN2987LW-6-T</text>
<text x="284.2" y="62.7">R808</text>
<text x="45.7" y="69.3" transform="rotate(-90 45.7 69.3)">R49</text>
<text x="49.1" y="69.3" transform="rotate(-90 49.1 69.3)">R48</text>
<text x="54.2" y="69.3" transform="rotate(-90 54.2 69.3)">R47</text>
<text x="57.6" y="69.3" transform="rotate(-90 57.6 69.3)">R46</text>
<text x="62.7" y="69.3" transform="rotate(-90 62.7 69.3)">R28</text>
<text x="66.1" y="69.3" transform="rotate(-90 66.1 69.3)">R29</text>
<text x="71.2" y="69.3" transform="rotate(-90 71.2 69.3)">R58</text>
<text x="74.6" y="69.3" transform="rotate(-90 74.6 69.3)">R59</text>
<text x="79.7" y="69.3" transform="rotate(-90 79.7 69.3)">R61</text>
<text x="128.7" y="67">R314</text>
<text x="128.7" y="69">10.0K</text>
<text x="284.2" y="69.7">15.0K</text>
<text x="300.5" y="72.1">R809</text>
<text x="300.5" y="74.1">2.00K</text>
<text x="309.7" y="72.1">C676</text>
<text x="309.7" y="75.5">0.01uF 250V</text>
<text x="120.1" y="85.7">R60</text>
<text x="120.1" y="87.7">10.0K</text>
<text x="285.9" y="104.4">MI1206K601R-00</text>
<text x="291" y="102.7">L11</text>
<text x="287.6" y="111.2">C123</text>
<text x="239.8" y="116.3">TP20</text>
<text x="287.6" y="114.6">0.01uF 250V</text>
<text x="321.6" y="114.6">C20</text>
<text x="321.6" y="118">0.1 uF</text>
<text x="352.3" y="114.6">D40</text>
<text x="277.4" y="123.1">TP39</text>
<text x="333.5" y="121.4">U23A</text>
<text x="340.4" y="123.1">392 Ohm</text>
<text x="342.1" y="121.4">R347</text>
<text x="74.9" y="131.3">U134</text>
<text x="210.8" y="128.4">N3428-6302RB</text>
<text x="284.7" y="128.5">10.0K</text>
<text x="285.7" y="126">R52</text>
<text x="294.4" y="129.9">R315</text>
<text x="294.4" y="131.6">1.78K</text>
<text x="302.9" y="129.9">C167</text>
<text x="312.1" y="126.3">R53</text>
<text x="312.1" y="128.5">100K</text>
<text x="333.5" y="131.6">SN74LVC14A</text>
<text x="44.2" y="135">R852</text>
<text x="44.2" y="136.7">4.99K</text>
<text x="100.4" y="133.3">TP222</text>
<text x="302.9" y="133.3">1000 pF 250V</text>
<text x="59.6" y="145.2">C682</text>
<text x="59.6" y="148.6">0.1 uF</text>
<text x="74.9" y="145.4">BSP742T</text>
<text x="277.4" y="146.9">TP38</text>
<text x="285.7" y="149.8">R50</text>
<text x="333.5" y="145.2">U23B</text>
<text x="284.7" y="152.4">10.0K</text>
<text x="294.4" y="153.7">R316</text>
<text x="294.4" y="155.4">1.78K</text>
<text x="302.9" y="153.7">C169</text>
<text x="312.1" y="150.2">R51</text>
<text x="312.1" y="152.4">100K</text>
<text x="333.5" y="155.4">SN74LVC14A</text>
<text x="347.2" y="155.4">R348</text>
<text x="357.9" y="153.7">D41</text>
<text x="302.9" y="157.1">1000 pF 250V</text>
<text x="347.2" y="158.8">392 Ohm GANT_ST_DISB</text>
<text x="352.3" y="164">D49</text>
<text x="277.4" y="170.8">TP40</text>
<text x="285.7" y="173.7">R54</text>
<text x="312.1" y="174">R55</text>
<text x="333.5" y="169.1">U23C</text>
<text x="340.4" y="170.8">392 Ohm</text>
<text x="342.1" y="169.1">R349</text>
<text x="284.7" y="176.2">10.0K</text>
<text x="294.4" y="177.6">R313</text>
<text x="294.4" y="179.3">1.78K</text>
<text x="302.9" y="177.6">C165</text>
<text x="312.1" y="176.2">100K</text>
<text x="333.5" y="179.3">SN74LVC14A</text>
<text x="302.9" y="181">1000 pF 250V</text>
<text x="277.4" y="194.6">TP41</text>
<text x="285.7" y="197.5">R56</text>
<text x="312.1" y="197.8">R57</text>
<text x="333.5" y="192.9">U23D</text>
<text x="284.7" y="200">10.0K</text>
<text x="294.4" y="201.4">R312</text>
<text x="294.4" y="203.1">1.78K</text>
<text x="302.9" y="201.4">C164</text>
<text x="312.1" y="200">100K</text>
<text x="333.5" y="203.1">SN74LVC14A</text>
<text x="347.2" y="203.1">R346</text>
<text x="357.9" y="201.4">D39</text>
<text x="302.9" y="204.8">1000 pF 250V</text>
<text x="347.2" y="206.5">392 Ohm</text>
<text x="255.3" y="245.6">U23E</text>
<text x="284.2" y="245.6">U23F</text>
<text x="311.4" y="243.9">D36</text>
<text x="311.4" y="245.6">BAT54C</text>
<text x="340.4" y="243.9">D117</text>
<text x="340.4" y="245.6">BAT54C</text>
<text x="255.3" y="255.8">SN74LVC14A</text>
<text x="284.2" y="255.8">SN74LVC14A</text>
</g>
<g font-size="1.5" fill="#004080">
<text x="87.6" y="40.7">IN1</text>
<text x="92.6" y="38.9">VS</text>
<text x="95.5" y="40.7">OUT1</text>
<text x="87.6" y="42.4">IN2</text>
<text x="87.6" y="44.2">IN3</text>
<text x="87.6" y="45.8">IN4</text>
<text x="87.6" y="47.5">IN5</text>
<text x="95.5" y="42.4">OUT2</text>
<text x="95.5" y="44.2">OUT3</text>
<text x="95.5" y="45.8">OUT4</text>
<text x="95.5" y="47.5">OUT5</text>
<text x="87.6" y="49.3">IN6</text>
<text x="87.6" y="50.9">IN7</text>
<text x="87.6" y="52.7">IN8</text>
<text x="95.5" y="49.3">OUT6</text>
<text x="95.5" y="50.9">OUT7</text>
<text x="95.5" y="52.7">OUT8</text>
<text x="87.6" y="56">OE/R</text>
<text x="92.8" y="57.9">GND</text>
<text x="94.7" y="56">FAULT</text>
<text x="75.7" y="134.3">IN</text>
<text x="75.7" y="136">VBB</text>
<text x="75.7" y="137.8">VBB</text>
<text x="81" y="134.3">OUT</text>
<text x="75.7" y="142.9">GND</text>
<text x="75.7" y="139.4">VBB</text>
<text x="75.7" y="141.1">VBB</text>
<text x="82" y="142.9">NC</text>
</g>
<g font-size="1.2">
<text x="44.2" y="2.2">5</text>
<text x="129.3" y="2.2">4</text>
<text x="214.4" y="2.2">3</text>
<text x="299.5" y="2.2">2</text>
<text x="384.6" y="2.2">1</text>
<text x=".4" y="37.7">D</text>
<text x="427.6" y="37.7">D</text>
<text x=".4" y="105.8">C</text>
<text x="427.6" y="105.8">C</text>
<text x=".4" y="173.9">B</text>
<text x="427.6" y="173.9">B</text>
<text x=".4" y="241.9">A</text>
<text x="427.6" y="241.9">A</text>
<text x="44.2" y="276.1">5</text>
<text x="129.3" y="276.1">4</text>
<text x="214.4" y="276.1">3</text>
<text x="299.5" y="276.1">2</text>
<text x="384.6" y="276.1">1</text>
</g>
</svg>
